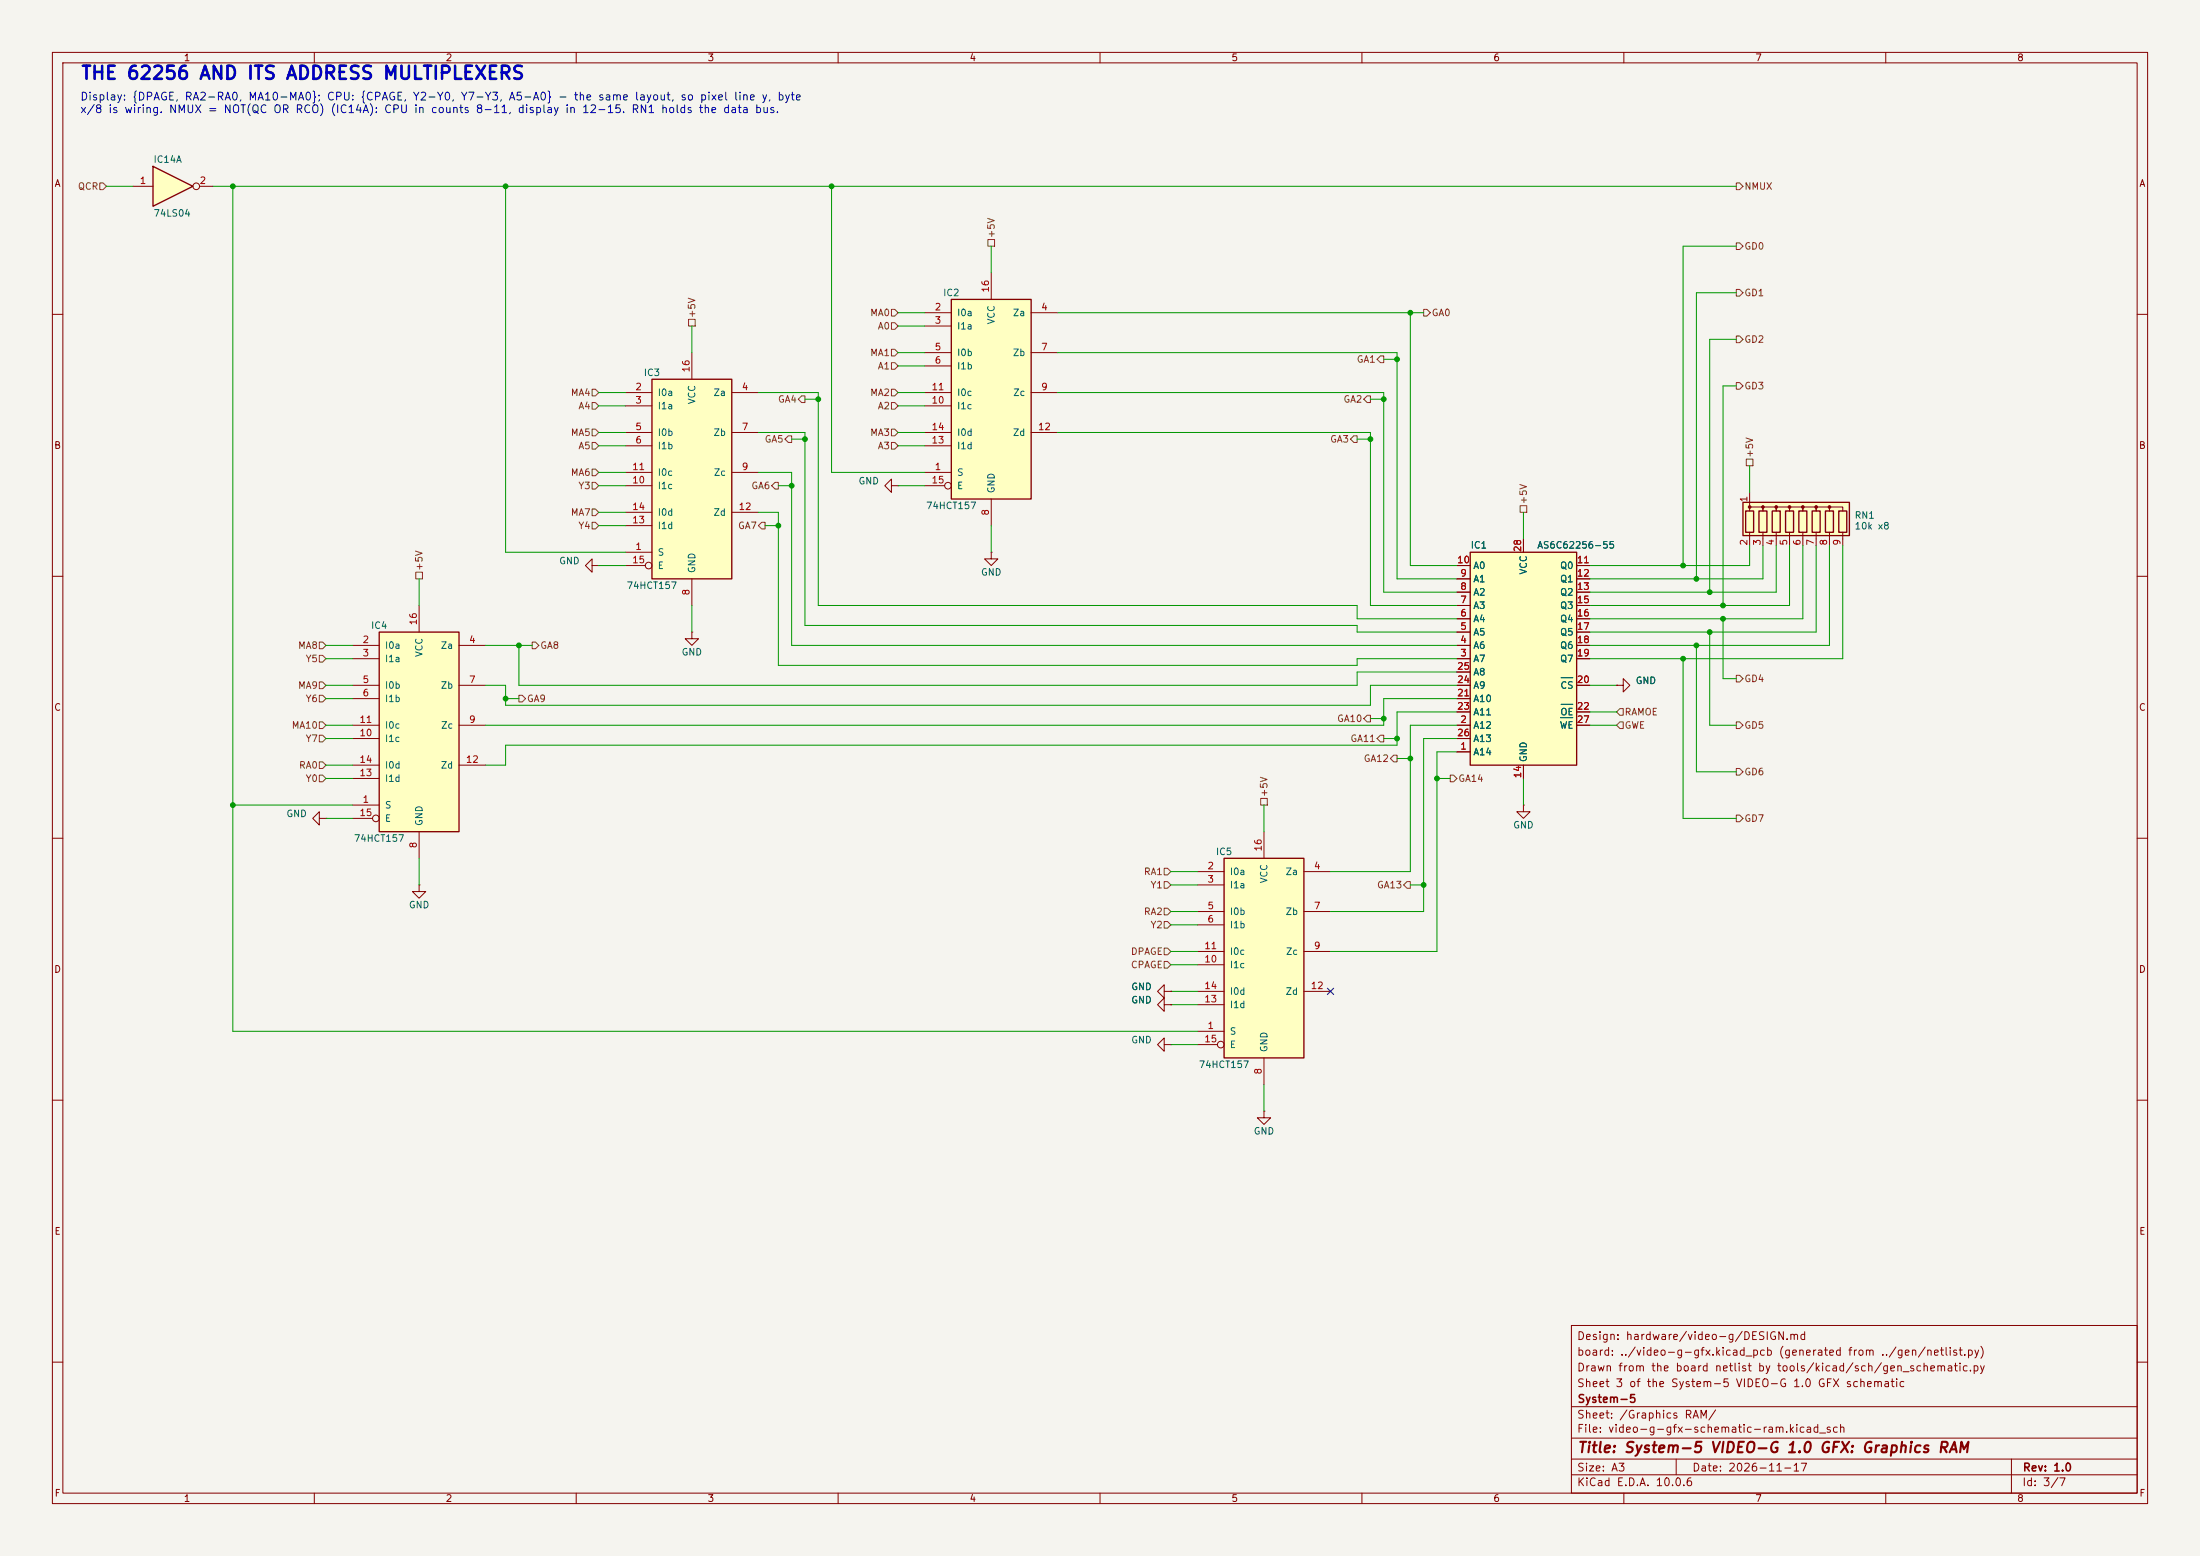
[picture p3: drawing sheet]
<svg xmlns="http://www.w3.org/2000/svg" width="420mm" height="297mm" viewBox="0 0 420 297" stroke-linecap="round" stroke-linejoin="round" font-family="sans-serif">
<path d="M0 0h420v297h-420z" fill="#f5f4ef" stroke="#f5f4ef" stroke-width=".19"/>
<g fill="none" stroke="#840000" stroke-width=".19">
<path d="M10 10h400v277h-400zM12 12h396v273h-396zM60 10v2M110 10v2M160 10v2M210 10v2M260 10v2M310 10v2M360 10v2M10 60h2M408 60h2M10 110h2"/>
<path d="M408 110h2M10 160h2M408 160h2M10 210h2M408 210h2M300 253h108v32h-108zM10 260h2M300 278.5h108M300 274.5h108M300 268.5h108M320 278.5v3M384 278.5v6.5"/>
<path d="M408 260h2M60 285v2M110 285v2M160 285v2M210 285v2M260 285v2M300 281.5h108M310 285v2M360 285v2"/>
</g>
<path d="M181.6 57.2h15.2v38.1h-15.2z" fill="#ffffc2"/>
<path d="M181.6 57.2h15.2v38.1h-15.2z" fill="none" stroke="#840000" stroke-width=".25"/>
<g fill="none" stroke="#840000" stroke-width=".19">
<path d="M176.5 59.7h5.1M189.2 52.1v5.1M196.8 59.7h5.1M176.5 62.2h5.1M176.5 67.3h5.1M176.5 69.9h5.1M176.5 74.9h5.1M176.5 77.5h5.1M196.8 67.3h5.1M196.8 74.9h5.1M176.5 90.2h5.1M176.5 82.6h5.1"/>
<path d="M176.5 85.1h5.1M176.5 92.7h3.8M189.2 95.3v5M196.8 82.6h5.1"/>
<circle cx="181" cy="92.7" r=".63"/>
</g>
<path d="M332.7 95.9h20.4v6.3h-20.4z" fill="#ffffc2"/>
<path d="M332.7 95.9h20.4v6.3h-20.4zM333.2 97.5h1.6v4.1h-1.6zM335.8 97.5h1.5v4.1h-1.5zM338.3 97.5h1.6v4.1h-1.6zM340.9 97.5h1.5v4.1h-1.5zM343.4 97.5h1.5v4.1h-1.5zM345.9 97.5h1.6v4.1h-1.6zM348.5 97.5h1.5v4.1h-1.5zM351 97.5h1.6v4.1h-1.6z" fill="none" stroke="#840000" stroke-width=".25"/>
<g fill="#840000" stroke="#840000" stroke-width=".19">
<circle cx="334" cy="96.8" r=".25"/>
<circle cx="336.5" cy="96.8" r=".25"/>
<circle cx="339.1" cy="96.8" r=".25"/>
<circle cx="341.6" cy="96.8" r=".25"/>
<circle cx="344.2" cy="96.8" r=".25"/>
<circle cx="346.7" cy="96.8" r=".25"/>
<circle cx="349.2" cy="96.8" r=".25"/>
</g>
<path d="M334 97.5v-.7h2.5v.7v-.7h2.6v.7v-.7h2.5v.7v-.7h2.6v.7v-.7h2.5v.7v-.7h2.5v.7v-.7h2.6v.7M334 94v2.5M334 101.6v2.5M336.5 101.6v2.5M339.1 101.6v2.5M341.6 101.6v2.5M344.2 101.6v2.5M346.7 101.6v2.5M349.2 101.6v2.5M351.8 101.6v2.5" fill="none" stroke="#840000" stroke-width=".19"/>
<path d="M29.2 31.8l7.6 3.8-7.6 3.8z" fill="#ffffc2"/>
<path d="M29.2 31.8l7.6 3.8-7.6 3.8z" fill="none" stroke="#840000" stroke-width=".25"/>
<g fill="none" stroke="#840000" stroke-width=".19">
<path d="M25.4 35.6h3.8M38.1 35.6h2.5M308.6 130.8h1.3v-1.3l1.2 1.3-1.2 1.3v-1.3M308.6 130.8h.1"/>
<circle cx="37.5" cy="35.6" r=".63"/>
</g>
<path d="M280.7 105.4h20.3v40.7h-20.3z" fill="#ffffc2"/>
<path d="M280.7 105.4h20.3v40.7h-20.3z" fill="none" stroke="#840000" stroke-width=".25"/>
<g fill="none" stroke="#840000" stroke-width=".19">
<path d="M278.1 118.1h2.6M278.1 115.6h2.6M278.1 113h2.6M278.1 110.5h2.6M278.1 108h2.6M290.8 102.9v2.5M301 118.1h2.5M301 115.6h2.5M301 113h2.5M301 110.5h2.5M301 108h2.5M278.1 138.4h2.6"/>
<path d="M278.1 125.7h2.6M278.1 123.2h2.6M278.1 120.7h2.6M278.1 130.8h2.6M278.1 133.4h2.6M278.1 135.9h2.6M278.1 128.3h2.6M301 138.4h2.5M301 125.7h2.5M301 123.2h2.5M301 120.7h2.5M301 130.8h2.5"/>
<path d="M301 135.9h2.5M278.1 143.5h2.6M278.1 141h2.6M290.8 153.7v1.2h1.3l-1.3 1.3-1.2-1.3h1.2M290.8 153.7h.1M290.8 146.1v2.5"/>
</g>
<path d="M297.9 137h2.4M298 129.4h2.3M298 134.4h2.3" fill="none" stroke="#006464" stroke-width=".19"/>
<path d="M72.4 120.7h15.2v38.1h-15.2z" fill="#ffffc2"/>
<path d="M72.4 120.7h15.2v38.1h-15.2z" fill="none" stroke="#840000" stroke-width=".25"/>
<g fill="none" stroke="#840000" stroke-width=".19">
<path d="M170.2 92.7v-1.3l-1.3 1.3 1.3 1.3v-1.3h1.2M171.4 92.7h.1M80 115.6v5.1M113 108v-1.3l-1.2 1.3 1.2 1.2v-1.2h1.3M114.3 108h.1M67.3 123.2h5.1M67.3 125.7h5.1M67.3 130.8h5.1M67.3 133.4h5.1M67.3 138.4h5.1M87.6 123.2h5.1M87.6 130.8h5.1"/>
<path d="M87.6 138.4h5.1M132.1 120.7v1.2h1.2l-1.2 1.3-1.3-1.3h1.3M132.1 120.7h.1M67.3 153.7h5.1M67.3 141h5.1M67.3 146.1h5.1M67.3 148.6h5.1M67.3 156.2h3.8M80 158.8v5M87.6 146.1h5.1M80 168.9v1.3h1.3l-1.3 1.3-1.3-1.3h1.3M80 168.9h.1"/>
<path d="M222.2 199.4v-1.3l-1.2 1.3 1.2 1.3v-1.3h1.3M222.2 189.2v-1.2l-1.2 1.2 1.2 1.3v-1.3h1.3M223.5 199.4h.1M223.5 189.2h.1"/>
<circle cx="71.8" cy="156.2" r=".63"/>
</g>
<path d="M124.5 72.4h15.2v38.1h-15.2z" fill="#ffffc2"/>
<path d="M124.5 72.4h15.2v38.1h-15.2z" fill="none" stroke="#840000" stroke-width=".25"/>
<g fill="none" stroke="#840000" stroke-width=".19">
<path d="M119.4 74.9h5.1M119.4 77.5h5.1M132.1 67.3v5.1M139.7 74.9h5.1M119.4 82.6h5.1M119.4 85.1h5.1M119.4 90.2h5.1M119.4 92.7h5.1M119.4 97.8h5.1M139.7 82.6h5.1M139.7 90.2h5.1M139.7 97.8h5.1"/>
<path d="M119.4 105.4h5.1M119.4 100.3h5.1M119.4 108h3.8M132.1 110.5v5.1M61 156.2v-1.3l-1.3 1.3 1.3 1.3v-1.3h1.2M62.2 156.2h.1M222.2 191.8v-1.3l-1.2 1.3 1.2 1.2v-1.2h1.3M223.5 191.8h.1M241.3 212.1v1.3h1.3l-1.3 1.2-1.3-1.2h1.3M241.3 212.1h.1"/>
<circle cx="123.8" cy="107.9" r=".63"/>
</g>
<path d="M233.7 163.8h15.2v38.1h-15.2z" fill="#ffffc2"/>
<path d="M233.7 163.8h15.2v38.1h-15.2z" fill="none" stroke="#840000" stroke-width=".25"/>
<g fill="none" stroke="#840000" stroke-width=".19">
<path d="M189.2 105.4v1.3h1.3l-1.3 1.3-1.2-1.3h1.2M189.2 105.4h.1M278.1 118.1h2.6M278.1 115.6h2.6M278.1 113h2.6M278.1 110.5h2.6M278.1 108h2.6M290.8 102.9v2.5M301 118.1h2.5M301 115.6h2.5M301 113h2.5M301 110.5h2.5"/>
<path d="M301 108h2.5M278.1 138.4h2.6M278.1 125.7h2.6M278.1 123.2h2.6M278.1 120.7h2.6M278.1 130.8h2.6M278.1 133.4h2.6M278.1 135.9h2.6M278.1 128.3h2.6M301 138.4h2.5M301 125.7h2.5M301 123.2h2.5"/>
<path d="M301 120.7h2.5M301 130.8h2.5M301 135.9h2.5M308.6 130.8h.1M241.3 158.8v5M278.1 143.5h2.6M278.1 141h2.6M290.8 146.1v2.5M228.6 166.4h5.1M228.6 168.9h5.1M228.6 174h5.1M228.6 176.5h5.1"/>
<path d="M248.9 166.4h5.1M248.9 174h5.1M223.5 191.8h.1M223.5 189.2h.1M228.6 196.9h5.1M228.6 181.6h5.1M228.6 184.2h5.1M228.6 189.2h5.1M228.6 191.8h5.1M228.6 199.4h3.8M248.9 181.6h5.1M248.9 189.2h5.1"/>
<path d="M241.3 201.9v5.1"/>
<circle cx="233" cy="199.4" r=".63"/>
</g>
<g fill="none" stroke="#725600" stroke-width=".19">
<path d="M19 34.9h.7l.6 .7-.6 .6h-.7zM331.5 34.9h.6l.6 .7-.6 .6h-.6zM170.2 59.1h.6l.6 .6-.6 .6h-.6zM188.6 45.7h1.3v1.3h-1.3zM271.8 59.1h.6l.6 .6-.6 .6h-.6zM331.5 55.2h.6l.6 .7-.6 .6h-.6zM331.5 46.4h.6l.6 .6-.6 .6h-.6zM113 76.8h.7l.6 .7-.6 .6h-.7zM113 74.3h.7l.6 .6-.6 .7h-.7zM131.4 61h1.3v1.2h-1.3zM153 75.6h.7v1.2h-.7l-.6-.6zM170.2 74.3h.6l.6 .6-.6 .7h-.6z"/>
<path d="M170.2 69.2h.6l.6 .7-.6 .6h-.6zM170.2 76.8h.6l.6 .7-.6 .6h-.6zM170.2 66.7h.6l.6 .6-.6 .6h-.6zM170.2 61.6h.6l.6 .6-.6 .7h-.6zM261 75.6h.6v1.2h-.6l-.7-.6zM263.5 67.9h.7v1.3h-.7l-.6-.6zM331.5 73h.6l.6 .7-.6 .6h-.6zM331.5 64.1h.6l.6 .7-.6 .6h-.6zM113 92.1h.7l.6 .6-.6 .6h-.7zM113 81.9h.7l.6 .7-.6 .6h-.7zM113 89.5h.7l.6 .7-.6 .6h-.7zM113 99.7h.7l.6 .6-.6 .7h-.7z"/>
<path d="M113 97.2h.7l.6 .6-.6 .6h-.7zM113 84.5h.7l.6 .6-.6 .6h-.7zM145.4 99.7h.6v1.3h-.6l-.6-.7zM148 92.1h.6v1.2h-.6l-.7-.6zM150.5 83.2h.6v1.3h-.6l-.6-.7zM170.2 81.9h.6l.6 .7-.6 .6h-.6zM170.2 84.5h.6l.6 .6-.6 .6h-.6zM258.4 83.2h.7v1.3h-.7l-.6-.7zM290.2 96.5h1.3v1.3h-1.3zM333.4 87.6h1.2v1.3h-1.2zM79.4 109.2h1.2v1.3h-1.2zM61 122.6h.6l.6 .6-.6 .6h-.6z"/>
<path d="M61 137.8h.6l.6 .6-.6 .7h-.6zM61 132.7h.6l.6 .7-.6 .6h-.6zM61 130.2h.6l.6 .6-.6 .6h-.6zM61 125.1h.6l.6 .6-.6 .7h-.6zM99.1 132.7h.6l.6 .7-.6 .6h-.6zM101.6 122.6h.6l.7 .6-.7 .6h-.6zM261 136.5h.6v1.3h-.6l-.7-.6zM309.2 135.3h.7v1.2h-.7l-.6-.6zM309.2 137.8h.7v1.3h-.7l-.6-.7zM331.5 128.9h.6l.6 .6-.6 .7h-.6zM331.5 137.8h.6l.6 .6-.6 .7h-.6zM61 148h.6l.6 .6-.6 .6h-.6z"/>
<path d="M61 145.4h.6l.6 .7-.6 .6h-.6zM61 140.3h.6l.6 .7-.6 .6h-.6zM240.7 152.4h1.2v1.3h-1.2zM263.5 140.3h.7v1.3h-.7l-.6-.6zM266.1 144.1h.6v1.3h-.6l-.7-.6zM276.9 148h.6l.6 .6-.6 .6h-.6zM331.5 146.7h.6l.6 .6-.6 .7h-.6zM331.5 155.6h.6l.6 .6-.6 .6h-.6zM222.2 175.9h.7l.6 .6-.6 .7h-.7zM222.2 173.4h.7l.6 .6-.6 .6h-.7zM222.2 168.3h.7l.6 .6-.6 .6h-.7zM222.2 165.7h.7l.6 .7-.6 .6h-.7z"/>
<path d="M268.6 168.3h.6v1.2h-.6l-.6-.6zM222.2 183.5h.7l.6 .7-.6 .6h-.7zM222.2 181h.7l.6 .6-.6 .6h-.7z"/>
</g>
<g fill="none" stroke="#009600" stroke-width=".19">
<path d="M20.3 35.6h5.1M40.6 35.6h290.9M44.4 35.6v161.3h184.2M96.5 35.6v69.8h22.9M158.7 35.6v54.6h17.8M171.4 59.7h5.1M189.2 47v5.1M201.9 59.7h69.9M269.2 59.7v48.3h8.9M331.5 55.9h-7.7v54.6M331.5 47h-10.2v61M114.3 77.5h5.1"/>
<path d="M114.3 74.9h5.1M132.1 62.2v5.1M144.8 74.9h11.4v40.7h102.9v2.5h19M153.7 76.2h2.5M171.4 77.5h5.1M171.4 62.2h5.1M171.4 67.3h5.1M171.4 69.9h5.1M171.4 74.9h5.1M201.9 67.3h64.8v43.2h11.4M201.9 74.9h62.3v38.1h13.9M261.6 76.2h2.6"/>
<path d="M264.2 68.6h2.5M331.5 64.8h-5.1v48.2M331.5 73.7h-2.6v41.9M114.3 82.6h5.1M114.3 92.7h5.1M114.3 85.1h5.1M114.3 90.2h5.1M114.3 97.8h5.1M144.8 97.8h3.8v29.2h110.5v-1.3h19M144.8 82.6h8.9v36.8h105.4v1.3h19M144.8 90.2h6.3v33h127M148.6 92.7h2.5"/>
<path d="M151.1 83.8h2.6M171.4 82.6h5.1M171.4 92.7h5.1M171.4 85.1h5.1M201.9 82.6h59.7v33h16.5M259.1 83.8h2.5M290.8 97.8v5.1M334 88.9v5.1M80 110.5v5.1M114.3 108h5.1M114.3 100.3h5.1M132.1 115.6v5.1"/>
<path d="M146 100.3h2.6M189.2 100.3v5.1M328.9 118.1v11.4h2.6M334 104.1v3.9h-30.5M336.5 104.1v6.4h-33M339.1 104.1v8.9h-35.6M341.6 104.1v11.5h-38.1M344.2 104.1v14h-40.7M346.7 104.1v16.6h-43.2M349.2 104.1v19.1h-45.7M351.8 104.1v21.6h-48.3M62.2 125.7h5.1"/>
<path d="M62.2 123.2h5.1M62.2 138.4h5.1M62.2 133.4h5.1M62.2 130.8h5.1M92.7 123.2h8.9M92.7 130.8h3.8v3.8h165.1v-3.8h16.5M96.5 133.4h2.6M99.1 123.2v7.6h160v-2.5h19M261.6 137.2h2.6M278.1 138.4h-8.9v28h-15.2M278.1 133.4h-13.9v5h-171.5M278.1 135.9h-11.4v6.3h-170.2v3.9h-3.8"/>
<path d="M303.5 138.4h5.1M303.5 135.9h5.1M303.5 130.8h5.1M321.3 125.7v30.5h10.2M323.8 123.2v24.1h7.7M326.4 120.7v17.7h5.1M44.4 153.7h22.9M62.2 156.2h5.1M62.2 141h5.1M62.2 148.6h5.1M62.2 146.1h5.1M241.3 153.7v5.1"/>
<path d="M264.2 141h2.5M266.7 144.8h2.5M274.3 148.6h2.6M278.1 141h-6.3v33h-17.8M278.1 143.5h-3.8v38.1h-20.3M290.8 148.6v5.1M80 163.8v5.1M223.5 166.4h5.1M223.5 168.9h5.1M223.5 174h5.1M223.5 176.5h5.1M269.2 168.9h2.6"/>
<path d="M223.5 181.6h5.1M223.5 189.2h5.1M223.5 191.8h5.1M223.5 184.2h5.1M223.5 199.4h5.1M241.3 207v5.1"/>
</g>
<path d="M253.4 188.6l1.2 1.2M254.6 188.6l-1.2 1.2" fill="none" stroke="#000084" stroke-width=".19"/>
<path d="M297.9 137h2.4M298 129.4h2.3M298 134.4h2.3" fill="none" stroke="#006464" stroke-width=".19"/>
<g fill="#009600" stroke="#009600" stroke-width=".19">
<circle cx="269.2" cy="144.8" r=".46"/>
<circle cx="264.2" cy="137.2" r=".46"/>
<circle cx="266.7" cy="141" r=".46"/>
<circle cx="266.7" cy="68.6" r=".46"/>
<circle cx="269.2" cy="59.7" r=".46"/>
<circle cx="264.2" cy="76.2" r=".46"/>
<circle cx="261.6" cy="83.8" r=".46"/>
<circle cx="274.3" cy="148.6" r=".46"/>
<circle cx="271.8" cy="168.9" r=".46"/>
<circle cx="323.8" cy="110.5" r=".46"/>
<circle cx="326.4" cy="113" r=".46"/>
<circle cx="328.9" cy="118.1" r=".46"/>
<circle cx="326.4" cy="120.7" r=".46"/>
<circle cx="323.8" cy="123.2" r=".46"/>
<circle cx="321.3" cy="108" r=".46"/>
<circle cx="321.3" cy="125.7" r=".46"/>
<circle cx="328.9" cy="115.6" r=".46"/>
<circle cx="158.7" cy="35.6" r=".46"/>
<circle cx="44.4" cy="153.7" r=".46"/>
<circle cx="156.2" cy="76.2" r=".46"/>
<circle cx="148.6" cy="100.3" r=".46"/>
<circle cx="99.1" cy="123.2" r=".46"/>
<circle cx="153.7" cy="83.8" r=".46"/>
<circle cx="151.1" cy="92.7" r=".46"/>
<circle cx="96.5" cy="133.4" r=".46"/>
<circle cx="96.5" cy="35.6" r=".46"/>
<circle cx="44.4" cy="35.6" r=".46"/>
</g>
<text font-size="2.5" fill="#0000c2" x="15.3" y="15.8">THE 62256 AND ITS ADDRESS MULTIPLEXERS</text>
<text font-size="2" fill="#840000" x="301" y="277.8">Title: System-5 VIDEO-G 1.0 GFX: Graphics RAM</text>
<g font-size="1.5" fill="#0000c2">
<text x="15.2" y="19.5">Display: {DPAGE, RA2-RA0, MA10-MA0}; CPU: {CPAGE, Y2-Y0, Y7-Y3, A5-A0} - the same layout, so pixel line y, byte</text>
<text x="15.2" y="22">x/8 is wiring. NMUX = NOT(QC OR RCO) (IC14A): CPU in counts 8-11, display in 12-15. RN1 holds the data bus.</text>
</g>
<g font-size="1.5" fill="#840000">
<text x="300.9" y="256.1">Design: hardware/video-g/DESIGN.md</text>
<text x="300.9" y="262.1">Drawn from the board netlist by tools/kicad/sch/gen_schematic.py</text>
<text x="300.9" y="259.1">board: ../video-g-gfx.kicad_pcb (generated from ../gen/netlist.py)</text>
<text x="300.9" y="265.1">Sheet 3 of the System-5 VIDEO-G 1.0 GFX schematic</text>
<text x="301" y="268.1">System-5</text>
<text x="300.9" y="273.8">File: video-g-gfx-schematic-ram.kicad_sch</text>
<text x="300.9" y="271.1">Sheet: /Graphics RAM/</text>
<text x="300.9" y="281.2">Size: A3</text>
<text x="322.9" y="281.2">Date: 2026-11-17</text>
<text x="386" y="281.2">Rev: 1.0</text>
<text x="300.9" y="284">KiCad E.D.A. 10.0.6</text>
<text x="385.9" y="284">Id: 3/7</text>
</g>
<g font-size="1.3" fill="#840000">
<text x="35" y="12">1</text>
<text x="85" y="12">2</text>
<text x="135" y="12">3</text>
<text x="185" y="12">4</text>
<text x="235" y="12">5</text>
<text x="285" y="12">6</text>
<text x="335" y="12">7</text>
<text x="385" y="12">8</text>
<text x="10.3" y="36">A</text>
<text x="408.3" y="36">A</text>
<text x="10.2" y="86">B</text>
<text x="408.2" y="86">B</text>
<text x="10.2" y="136">C</text>
<text x="408.2" y="136">C</text>
<text x="10.2" y="186">D</text>
<text x="408.2" y="186">D</text>
<text x="10.3" y="236">E</text>
<text x="408.3" y="236">E</text>
<text x="10.3" y="286">F</text>
<text x="35" y="287">1</text>
<text x="85" y="287">2</text>
<text x="135" y="287">3</text>
<text x="185" y="287">4</text>
<text x="235" y="287">5</text>
<text x="285" y="287">6</text>
<text x="335" y="287">7</text>
<text x="385" y="287">8</text>
<text x="408.3" y="286">F</text>
</g>
<g font-size="1.3" fill="#a90000">
<text x="26.6" y="35.4">1</text>
<text x="38" y="35.4">2</text>
<text x="178.3" y="59.6">2</text>
<text x="189.1" y="55.9" transform="rotate(-90 189.1 55.9)">16</text>
<text x="198.7" y="59.6">4</text>
<text x="178.3" y="62.1">3</text>
<text x="131.9" y="71.2" transform="rotate(-90 131.9 71.2)">16</text>
<text x="178.3" y="67.2">5</text>
<text x="178.3" y="69.7">6</text>
<text x="198.7" y="67.2">7</text>
<text x="121.2" y="74.8">2</text>
<text x="121.2" y="77.3">3</text>
<text x="141.5" y="74.8">4</text>
<text x="177.7" y="77.3">10</text>
<text x="177.7" y="74.8">11</text>
<text x="198.7" y="74.8">9</text>
<text x="121.2" y="82.4">5</text>
<text x="141.5" y="82.4">7</text>
<text x="177.7" y="82.4">14</text>
<text x="198.1" y="82.4">12</text>
<text x="121.2" y="85">6</text>
<text x="177.7" y="85">13</text>
<text x="120.6" y="92.6">10</text>
<text x="120.6" y="90">11</text>
<text x="141.5" y="90">9</text>
<text x="177.7" y="92.6">15</text>
<text x="178.3" y="90">1</text>
<text x="333.9" y="96" transform="rotate(-90 333.9 96)">1</text>
<text x="120.6" y="100.2">13</text>
<text x="120.6" y="97.7">14</text>
<text x="140.9" y="97.7">12</text>
<text x="189.1" y="98.5" transform="rotate(-90 189.1 98.5)">8</text>
<text x="120.6" y="107.8">15</text>
<text x="121.2" y="105.3">1</text>
<text x="278.1" y="107.8">10</text>
<text x="290.7" y="105.5" transform="rotate(-90 290.7 105.5)">28</text>
<text x="300.9" y="107.8">11</text>
<text x="333.9" y="104.2" transform="rotate(-90 333.9 104.2)">2</text>
<text x="336.4" y="104.2" transform="rotate(-90 336.4 104.2)">3</text>
<text x="339" y="104.2" transform="rotate(-90 339 104.2)">4</text>
<text x="341.5" y="104.2" transform="rotate(-90 341.5 104.2)">5</text>
<text x="344" y="104.2" transform="rotate(-90 344 104.2)">6</text>
<text x="346.6" y="104.2" transform="rotate(-90 346.6 104.2)">7</text>
<text x="349.1" y="104.2" transform="rotate(-90 349.1 104.2)">8</text>
<text x="351.7" y="104.2" transform="rotate(-90 351.7 104.2)">9</text>
<text x="131.9" y="113.8" transform="rotate(-90 131.9 113.8)">8</text>
<text x="278.7" y="112.9">8</text>
<text x="278.7" y="110.4">9</text>
<text x="300.9" y="110.4">12</text>
<text x="300.9" y="112.9">13</text>
<text x="79.9" y="119.4" transform="rotate(-90 79.9 119.4)">16</text>
<text x="278.7" y="118">6</text>
<text x="278.7" y="115.4">7</text>
<text x="300.9" y="115.4">15</text>
<text x="300.9" y="118">16</text>
<text x="69.1" y="123.1">2</text>
<text x="69.1" y="125.6">3</text>
<text x="89.4" y="123.1">4</text>
<text x="278.7" y="125.6">3</text>
<text x="278.7" y="123.1">4</text>
<text x="278.7" y="120.5">5</text>
<text x="300.9" y="120.5">17</text>
<text x="300.9" y="123.1">18</text>
<text x="300.9" y="125.6">19</text>
<text x="69.1" y="130.7">5</text>
<text x="89.4" y="130.7">7</text>
<text x="278.1" y="130.7">24</text>
<text x="278.1" y="128.1">25</text>
<text x="300.9" y="130.7">20</text>
<text x="69.1" y="133.2">6</text>
<text x="278.1" y="133.2">21</text>
<text x="278.1" y="135.8">23</text>
<text x="300.9" y="135.8">22</text>
<text x="68.5" y="140.8">10</text>
<text x="68.5" y="138.3">11</text>
<text x="89.4" y="138.3">9</text>
<text x="278.1" y="140.8">26</text>
<text x="278.7" y="143.4">1</text>
<text x="278.7" y="138.3">2</text>
<text x="300.9" y="138.3">27</text>
<text x="68.5" y="148.5">13</text>
<text x="68.5" y="145.9">14</text>
<text x="88.8" y="145.9">12</text>
<text x="290.7" y="148.7" transform="rotate(-90 290.7 148.7)">14</text>
<text x="69.1" y="153.5">1</text>
<text x="68.5" y="156.1">15</text>
<text x="79.9" y="162" transform="rotate(-90 79.9 162)">8</text>
<text x="230.4" y="166.2">2</text>
<text x="241.2" y="162.6" transform="rotate(-90 241.2 162.6)">16</text>
<text x="250.7" y="166.2">4</text>
<text x="230.4" y="168.8">3</text>
<text x="230.4" y="173.9">5</text>
<text x="250.7" y="173.9">7</text>
<text x="230.4" y="176.4">6</text>
<text x="229.8" y="184">10</text>
<text x="229.8" y="181.5">11</text>
<text x="250.7" y="181.5">9</text>
<text x="229.8" y="191.6">13</text>
<text x="229.8" y="189.1">14</text>
<text x="250.1" y="189.1">12</text>
<text x="230.4" y="196.7">1</text>
<text x="229.8" y="199.3">15</text>
<text x="241.2" y="205.2" transform="rotate(-90 241.2 205.2)">8</text>
</g>
<g font-size="1.3" fill="#006464">
<text x="29.2" y="31.4">IC14A</text>
<text x="29.2" y="41.7">74LS04</text>
<text x="179.9" y="56.8">IC2</text>
<text x="182.6" y="60.7">I0a</text>
<text x="182.6" y="63.2">I1a</text>
<text x="190.2" y="62" transform="rotate(-90 190.2 62)">VCC</text>
<text x="193.2" y="60.7">Za</text>
<text x="182.6" y="68.3">I0b</text>
<text x="182.6" y="70.8">I1b</text>
<text x="193.2" y="68.3">Zb</text>
<text x="122.8" y="72.1">IC3</text>
<text x="125.4" y="75.9">I0a</text>
<text x="133" y="77.3" transform="rotate(-90 133 77.3)">VCC</text>
<text x="136.1" y="75.9">Za</text>
<text x="182.6" y="75.9">I0c</text>
<text x="193.3" y="75.9">Zc</text>
<text x="125.4" y="78.4">I1a</text>
<text x="125.4" y="83.5">I0b</text>
<text x="136.1" y="83.5">Zb</text>
<text x="182.6" y="78.4">I1c</text>
<text x="182.6" y="83.5">I0d</text>
<text x="193.2" y="83.5">Zd</text>
<text x="125.4" y="86.1">I1b</text>
<text x="182.6" y="86.1">I1d</text>
<text x="125.4" y="93.7">I1c</text>
<text x="125.4" y="91.1">I0c</text>
<text x="136.2" y="91.1">Zc</text>
<text x="163.8" y="92.8">GND</text>
<text x="182.6" y="91.1">S</text>
<text x="182.6" y="93.7">E</text>
<text x="190.2" y="94.3" transform="rotate(-90 190.2 94.3)">GND</text>
<text x="125.4" y="101.3">I1d</text>
<text x="125.4" y="98.8">I0d</text>
<text x="136.1" y="98.8">Zd</text>
<text x="176.7" y="97.5">74HCT157</text>
<text x="353.9" y="99.3">RN1</text>
<text x="353.9" y="101.4">10k x8</text>
<text x="125.4" y="106.4">S</text>
<text x="280.7" y="105">IC1</text>
<text x="293.4" y="105">AS6C62256-55</text>
<text x="106.6" y="108">GND</text>
<text x="119.5" y="112.7">74HCT157</text>
<text x="125.4" y="108.9">E</text>
<text x="133" y="109.5" transform="rotate(-90 133 109.5)">GND</text>
<text x="187.2" y="110.2">GND</text>
<text x="281.2" y="114">A2</text>
<text x="281.2" y="111.5">A1</text>
<text x="281.2" y="108.9">A0</text>
<text x="291.8" y="109.8" transform="rotate(-90 291.8 109.8)">VCC</text>
<text x="297.7" y="108.9">Q0</text>
<text x="297.7" y="111.5">Q1</text>
<text x="297.7" y="114">Q2</text>
<text x="281.2" y="119.1">A4</text>
<text x="281.2" y="116.5">A3</text>
<text x="297.7" y="116.5">Q3</text>
<text x="297.7" y="119.1">Q4</text>
<text x="70.7" y="120.3">IC4</text>
<text x="73.4" y="124.2">I0a</text>
<text x="81" y="125.5" transform="rotate(-90 81 125.5)">VCC</text>
<text x="84" y="124.2">Za</text>
<text x="130" y="125.4">GND</text>
<text x="281.2" y="124.2">A6</text>
<text x="281.2" y="121.6">A5</text>
<text x="297.7" y="121.6">Q5</text>
<text x="297.7" y="124.2">Q6</text>
<text x="73.4" y="126.7">I1a</text>
<text x="73.4" y="131.8">I0b</text>
<text x="84" y="131.8">Zb</text>
<text x="281.2" y="126.7">A7</text>
<text x="281.2" y="131.8">A9</text>
<text x="281.2" y="129.2">A8</text>
<text x="297.7" y="126.7">Q7</text>
<text x="297.8" y="131.8">CS</text>
<text x="312.1" y="130.9">GND</text>
<text x="73.4" y="134.3">I1b</text>
<text x="281.2" y="134.3">A10</text>
<text x="281.2" y="136.9">A11</text>
<text x="297.8" y="136.9">OE</text>
<text x="73.4" y="141.9">I1c</text>
<text x="73.4" y="139.4">I0c</text>
<text x="84.1" y="139.4">Zc</text>
<text x="281.2" y="139.4">A12</text>
<text x="281.2" y="141.9">A13</text>
<text x="297.7" y="139.4">WE</text>
<text x="73.4" y="149.6">I1d</text>
<text x="73.4" y="147">I0d</text>
<text x="84" y="147">Zd</text>
<text x="281.2" y="144.5">A14</text>
<text x="291.8" y="145.6" transform="rotate(-90 291.8 145.6)">GND</text>
<text x="73.4" y="154.6">S</text>
<text x="54.6" y="156.3">GND</text>
<text x="67.5" y="161">74HCT157</text>
<text x="73.4" y="157.2">E</text>
<text x="81" y="157.8" transform="rotate(-90 81 157.8)">GND</text>
<text x="288.8" y="158.4">GND</text>
<text x="232" y="163.5">IC5</text>
<text x="234.7" y="167.3">I0a</text>
<text x="245.3" y="167.3">Za</text>
<text x="77.9" y="173.7">GND</text>
<text x="234.7" y="169.9">I1a</text>
<text x="242.3" y="168.7" transform="rotate(-90 242.3 168.7)">VCC</text>
<text x="234.7" y="175">I0b</text>
<text x="234.7" y="177.5">I1b</text>
<text x="245.3" y="175">Zb</text>
<text x="234.7" y="185.1">I1c</text>
<text x="234.7" y="182.6">I0c</text>
<text x="245.4" y="182.6">Zc</text>
<text x="215.9" y="189.3">GND</text>
<text x="215.9" y="191.8">GND</text>
<text x="234.7" y="190.2">I0d</text>
<text x="245.3" y="190.2">Zd</text>
<text x="234.7" y="197.8">S</text>
<text x="234.7" y="192.7">I1d</text>
<text x="215.9" y="199.5">GND</text>
<text x="234.7" y="200.4">E</text>
<text x="242.3" y="200.9" transform="rotate(-90 242.3 200.9)">GND</text>
<text x="228.7" y="204.2">74HCT157</text>
<text x="239.2" y="216.9">GND</text>
</g>
<g font-size="1.3" fill="#725600">
<text x="14.8" y="36.5">QCR</text>
<text x="332.9" y="36.5">NMUX</text>
<text x="190.2" y="45.6" transform="rotate(-90 190.2 45.6)">+5V</text>
<text x="332.9" y="48">GD0</text>
<text x="332.9" y="56.8">GD1</text>
<text x="133" y="60.8" transform="rotate(-90 133 60.8)">+5V</text>
<text x="166" y="60.7">MA0</text>
<text x="167.5" y="63.2">A0</text>
<text x="273.2" y="60.7">GA0</text>
<text x="332.9" y="65.7">GD2</text>
<text x="166" y="68.3">MA1</text>
<text x="167.5" y="70.8">A1</text>
<text x="258.9" y="69.5">GA1</text>
<text x="108.9" y="75.9">MA4</text>
<text x="148.4" y="77.2">GA4</text>
<text x="166" y="75.9">MA2</text>
<text x="256.4" y="77.2">GA2</text>
<text x="332.9" y="74.6">GD3</text>
<text x="108.9" y="83.5">MA5</text>
<text x="110.3" y="78.4">A4</text>
<text x="166" y="83.5">MA3</text>
<text x="167.5" y="78.4">A2</text>
<text x="110.3" y="86.1">A5</text>
<text x="145.9" y="84.8">GA5</text>
<text x="167.5" y="86.1">A3</text>
<text x="253.8" y="84.8">GA3</text>
<text x="335" y="87.5" transform="rotate(-90 335 87.5)">+5V</text>
<text x="108.9" y="91.1">MA6</text>
<text x="110.3" y="93.7">Y3</text>
<text x="143.3" y="93.7">GA6</text>
<text x="108.9" y="98.8">MA7</text>
<text x="110.3" y="101.3">Y4</text>
<text x="140.8" y="101.3">GA7</text>
<text x="291.8" y="96.4" transform="rotate(-90 291.8 96.4)">+5V</text>
<text x="81" y="109.1" transform="rotate(-90 81 109.1)">+5V</text>
<text x="56.8" y="124.2">MA8</text>
<text x="103" y="124.2">GA8</text>
<text x="56.8" y="131.8">MA9</text>
<text x="58.2" y="126.7">Y5</text>
<text x="332.9" y="130.5">GD4</text>
<text x="58.2" y="134.3">Y6</text>
<text x="100.5" y="134.3">GA9</text>
<text x="310" y="136.9">RAMOE</text>
<text x="55.6" y="139.4">MA10</text>
<text x="58.2" y="141.9">Y7</text>
<text x="255.2" y="138.1">GA10</text>
<text x="257.7" y="141.9">GA11</text>
<text x="310" y="139.4">GWE</text>
<text x="332.9" y="139.4">GD5</text>
<text x="57" y="147">RA0</text>
<text x="58.2" y="149.6">Y0</text>
<text x="260.2" y="145.7">GA12</text>
<text x="278.3" y="149.6">GA14</text>
<text x="332.9" y="148.3">GD6</text>
<text x="242.3" y="152.2" transform="rotate(-90 242.3 152.2)">+5V</text>
<text x="332.9" y="157.2">GD7</text>
<text x="218.3" y="167.3">RA1</text>
<text x="219.5" y="169.9">Y1</text>
<text x="262.8" y="169.9">GA13</text>
<text x="218.3" y="175">RA2</text>
<text x="219.5" y="177.5">Y2</text>
<text x="215.8" y="185.1">CPAGE</text>
<text x="215.8" y="182.6">DPAGE</text>
</g>
</svg>
